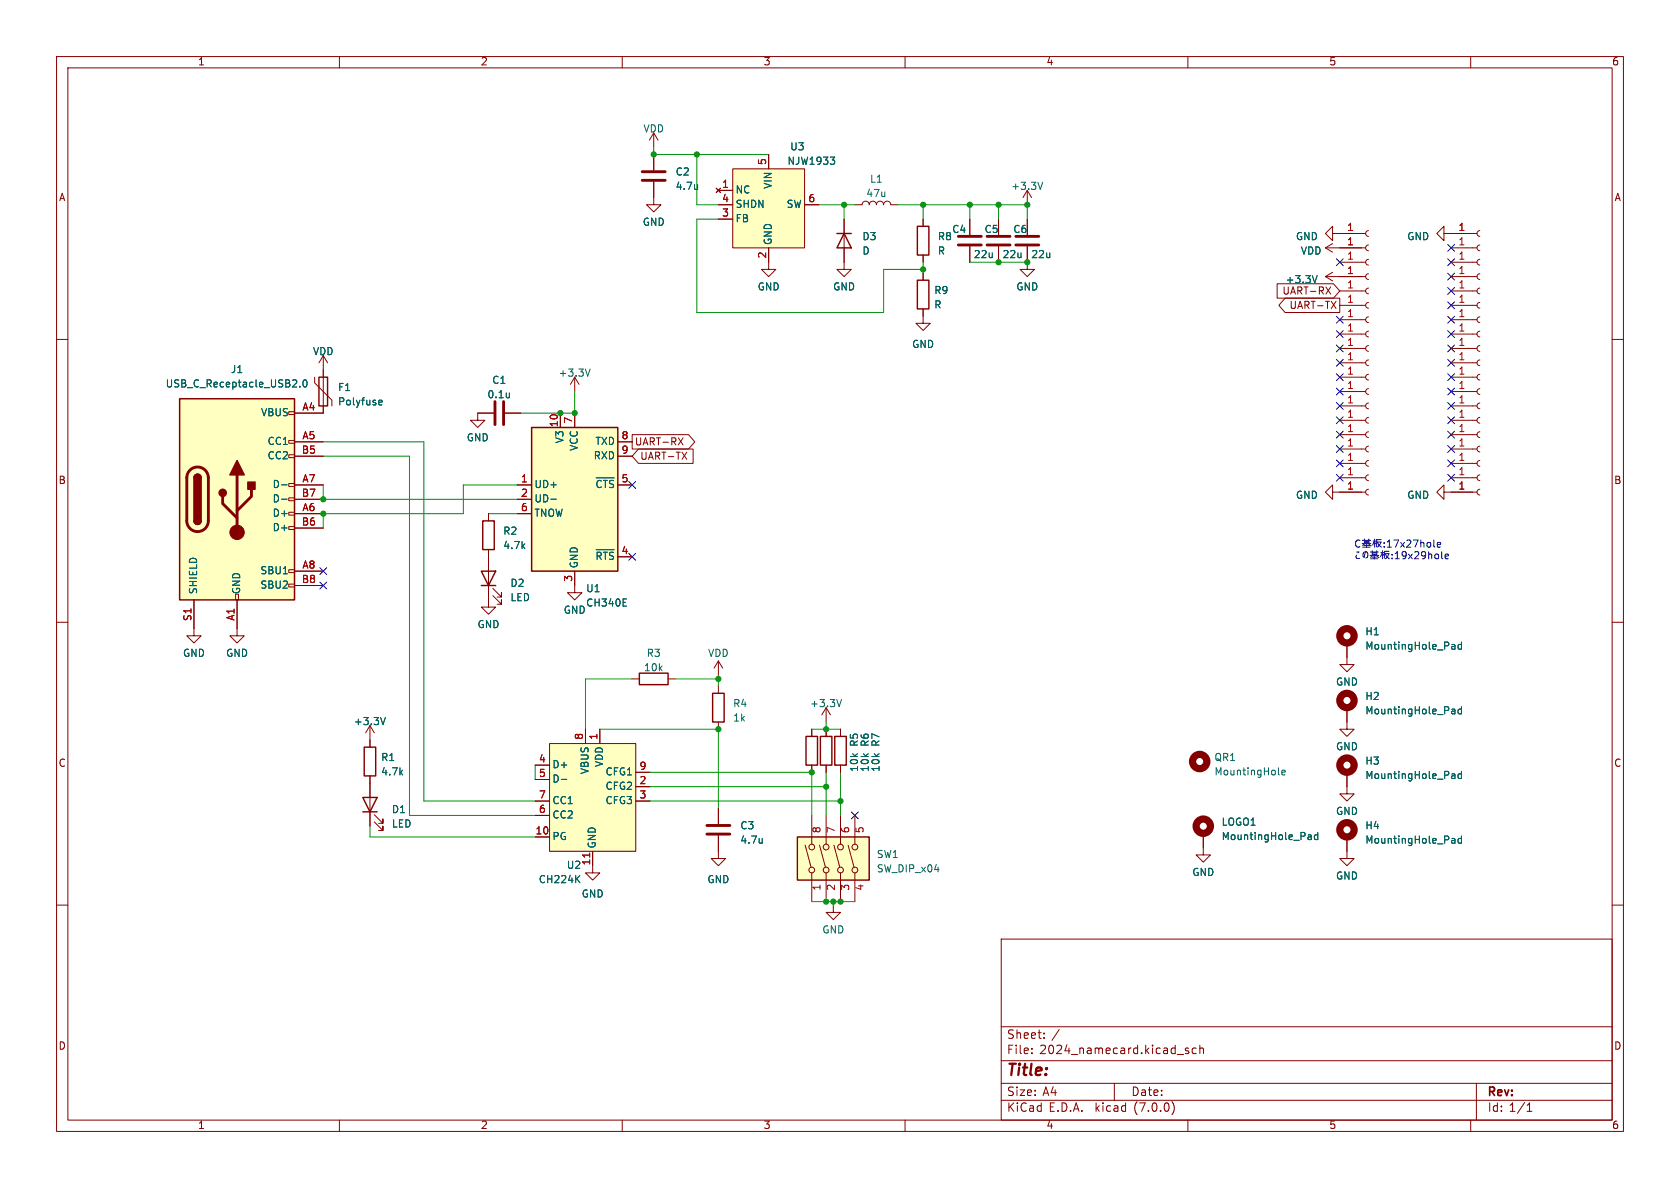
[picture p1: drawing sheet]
<svg xmlns="http://www.w3.org/2000/svg" width="297mm" height="210mm" viewBox="0 0 297 210" stroke-linecap="round" stroke-linejoin="round" font-family="sans-serif">
<g fill="none" stroke="#840000" stroke-width=".18">
<path d="M10 10h277v190h-277zM12 12h273v186h-273zM60 10v2M110 10v2M160 10v2M210 10v2M260 10v2M115.6 32.1v4.1h1.2l-1.2 1.3-1.3-1.3h1.3M115.6 23.5l-.8 1.3M115.6 23.5v2.5M115.6 27.3v2.8M115.6 23.5l.7 1.3"/>
<path d="M126.6 33.3l.8 .7M127 36.2h2.5M127 33.7h2.5M127 38.7h2.5M127.4 33.3l-.8 .7M129.5 29.8h12.7v14h-12.7zM135.9 27.3v2.5M142.2 36.2h2.6M149.2 38.7v8.9h1.3l-1.3 1.3-1.2-1.3h1.2M151.1 36.2h1.3a.64 .64 0 0 1 .6-.6 .64 .64 0 0 1 .7 .6 .64 .64 0 0 1 .6-.6 .64 .64 0 0 1 .6 .6 .64 .64 0 0 1 .7-.6 .64 .64 0 0 1 .6 .6 .64 .64 0 0 1 .6-.6 .64 .64 0 0 1 .7 .6h1.2M163.2 38.7v1.3M171.4 38.7v2.8"/>
<path d="M176.5 38.7v2.8M181.6 33.7v2.5M181.6 38.7v2.8M181.6 33.7l-.8 1.2M181.6 33.7l.8 1.2M10 60h2M135.9 43.8v3.8h1.3l-1.3 1.3-1.3-1.3h1.3M163.2 54.6v2.6h1.3l-1.3 1.2-1.3-1.2h1.3M163.2 45.1v1.3M163.2 48.3v1.2M171.4 43.6v2.8M176.5 43.6v2.8"/>
<path d="M181.6 43.6v4h1.3l-1.3 1.3-1.3-1.3h1.3M225.8 50.2h9.9l1.2 1.2-1.2 1.3h-9.9zM227.2 52.7h9.7v2.5h-9.7l-1.1-1.2zM234.3 48.9h7.1M234.3 43.8h7.1M234.3 48.9l1.3 .8M234.3 43.8l1.3 .8M234.4 50.7l.8 1.3M235.2 50.7l-.8 1.3M235.4 53.3l.8 1.2M235.6 41.3v-1.3l-1.3 1.3 1.3 1.2v-1.2h5.8M235.6 48.1l-1.3 .8"/>
<path d="M235.6 43.1l-1.3 .7M236.2 53.3l-.8 1.2M236.9 51.4h4.5M236.9 54h4.5M236.9 56.5h4.5M236.9 59.1h4.5M236.9 46.4h4.5M241.9 53.5l-.3 .1-.2 .4 .2 .3 .3 .2M241.9 50.9l-.3 .2-.2 .3 .2 .4 .3 .1M241.9 56l-.3 .1-.2 .4 .2 .4 .3 .1M241.9 58.5l-.3 .2-.2 .3 .2 .4 .3 .2M241.9 43.3l-.3 .1-.2 .4 .2 .4 .3 .1"/>
<path d="M241.9 45.8l-.3 .2-.2 .3 .2 .4 .3 .2M241.9 48.4l-.3 .1-.2 .4 .2 .3 .3 .2M241.9 40.8l-.3 .1-.2 .4 .2 .3 .3 .2M255.3 41.3v-1.3l-1.3 1.3 1.3 1.2v-1.2h5.8M256.5 48.9h4.6M256.5 51.4h4.6M256.5 54h4.6M256.5 56.5h4.6M256.5 59.1h4.6M256.5 46.4h4.6M256.5 43.8h4.6M261.6 48.4l-.4 .2-.1 .3 .2 .3 .3 .2"/>
<path d="M261.6 50.9l-.4 .2-.1 .3 .2 .4 .3 .1M261.6 45.8l-.4 .2-.1 .3 .2 .4 .3 .2M261.6 40.8l-.4 .1-.1 .4 .2 .3 .3 .2M261.6 43.3l-.4 .2-.1 .3 .2 .4 .3 .1M261.6 53.5l-.4 .1-.1 .4 .2 .3 .3 .2M261.6 56l-.4 .2-.1 .3 .2 .4 .3 .1M261.6 58.5l-.4 .2-.1 .3 .2 .4 .3 .2M285 60h2M51.1 77.9h1v.5h-1zM51.1 72.8h1v.5h-1zM52.1 78.1h5M55.6 66.7v1l3.1 3v1.1"/>
<path d="M57.1 62.9v10.1h-5M57.1 62.9l-.7 1.2M57.1 62.9l.8 1.2M87.2 73h-2.7v1.3h1.2l-1.2 1.3-1.3-1.3h1.3M89.3 73h2.8M99.1 73v2.6M101.6 66.7v2.5M101.6 73v2.6M101.6 66.7l-.8 1.2M101.6 66.7l.8 1.2M109.2 78.1h2.6M111.8 76.8h9.9l1.1 1.3-1.1 1.3h-9.9z"/>
<path d="M112.9 79.4h9.6v2.5h-9.6l-1.1-1.3zM119.9 77.4l.9 1.3M120.8 77.4l-.9 1.3M236.9 64.1h4.5M236.9 69.2h4.5M236.9 61.6h4.5M236.9 66.7h4.5M236.9 71.8h4.5M236.9 74.3h4.5M236.9 76.8h4.5M236.9 79.4h4.5M241.9 63.6l-.3 .2-.2 .3 .2 .4 .3 .1"/>
<path d="M241.9 68.7l-.3 .1-.2 .4 .2 .4 .3 .1M241.9 61.1l-.3 .1-.2 .4 .2 .3 .3 .2M241.9 66.2l-.3 .1-.2 .4 .2 .3 .3 .2M241.9 71.2l-.3 .2-.2 .3 .2 .4 .3 .2M241.9 73.8l-.3 .1-.2 .4 .2 .3 .3 .2M241.9 76.3l-.3 .2-.2 .3 .2 .4 .3 .1M241.9 78.9l-.3 .1-.2 .4 .2 .3 .3 .2M256.5 64.1h4.6M256.5 69.2h4.6M256.5 61.6h4.6M256.5 66.7h4.6M256.5 71.8h4.6"/>
<path d="M256.5 74.3h4.6M256.5 76.8h4.6M256.5 79.4h4.6M261.6 63.6l-.4 .2-.1 .3 .2 .4 .3 .1M261.6 61.1l-.4 .2-.1 .3 .2 .3 .3 .2M261.6 68.7l-.4 .2-.1 .3 .2 .4 .3 .1M261.6 66.2l-.4 .1-.1 .4 .2 .3 .3 .2M261.6 73.8l-.4 .2-.1 .3 .2 .3 .3 .2M261.6 76.3l-.4 .2-.1 .3 .2 .4 .3 .1M261.6 71.2l-.4 .2-.1 .3 .2 .4 .3 .2M261.6 78.9l-.4 .1-.1 .4 .2 .3 .3 .2M51.1 93.1h1v.5h-1z"/>
<path d="M51.1 90.6h1v.5h-1zM51.1 88h1v.5h-1zM51.1 85.5h1v.5h-1zM51.1 80.4h1v.5h-1zM52.1 85.7h5M52.1 88.3h5M52.1 90.8h5M52.1 80.6h5M52.1 93.3h5M86.4 97.2v10.1h1.2l-1.2 1.3-1.3-1.3h1.3M86.4 90.8v1.3M91.4 85.7h2.6"/>
<path d="M91.4 88.3h2.6M91.4 90.8h2.6M109.2 85.7h2.6M109.2 98.4h2.6M109.2 80.6h2.6M235.6 87v-1.3l-1.3 1.3 1.3 1.3v-1.3h5.8M236.9 84.5h4.5M236.9 81.9h4.5M241.9 81.4l-.3 .1-.2 .4 .2 .4 .3 .1M241.9 86.5l-.3 .1-.2 .4 .2 .3 .3 .2M241.9 83.9l-.3 .2-.2 .3 .2 .4 .3 .2M255.3 87v-1.3l-1.3 1.3 1.3 1.3v-1.3h5.8"/>
<path d="M256.5 84.5h4.6M256.5 81.9h4.6M261.6 86.5l-.4 .2-.1 .3 .2 .3 .3 .2M261.6 83.9l-.4 .2-.1 .3 .2 .4 .3 .2M261.6 81.4l-.4 .2-.1 .3 .2 .4 .3 .1M10 110h2M34.3 106v6.4h1.3l-1.3 1.3-1.3-1.3h1.3M41.7 105h.5v1h-.5zM41.9 106v6.4h1.3l-1.3 1.3-1.3-1.3h1.3M51.1 103.3h1v.5h-1zM51.1 100.7h1v.5h-1zM52.1 101h5"/>
<path d="M52.1 103.5h5M87.1 105.3l1.5 1.5v-.8v.8h-.7M87.1 104l1.5 1.5v-.7v.7h-.7M101.6 101v3.8h1.3l-1.3 1.2-1.3-1.2h1.3M127 116.8v2.6M127 116.8l-.8 1.3M127 116.8l.8 1.3M238.1 113.7v3.8h1.3l-1.3 1.2-1.2-1.2h1.2M285 110h2M65.4 128.3v3.8M65.4 137.2v8.9M65.4 128.3l-.8 1.2"/>
<path d="M65.4 128.3l.8 1.2M94.6 135.3h2.6M94.6 137.8h2.6M97.2 131.4h15.2v19.1h-15.2zM103.5 128.9v2.5M106 128.9v2.5M111.8 120h1.2M112.4 139.1h2.5M112.4 136.5h2.5M118.1 120h1.3M127 121.3v1.3M127 127.6v1.3"/>
<path d="M143.5 128.9v1.3M143.5 135.3v1.2M146 125.1v2.5M146 128.9v1.3M146 135.3v1.2M146 125.1l-.7 1.3M146 125.1l.8 1.3M148.6 128.9v1.3M148.6 135.3v1.2M238.1 136.5v3.8h1.3l-1.3 1.3-1.2-1.3h1.2M238.1 125.1v3.8h1.3l-1.3 1.3-1.2-1.3h1.2M10 160h2"/>
<path d="M66.2 145.3l1.5 1.5v-.7v.7h-.8M66.2 144l1.5 1.5v-.7v.7h-.8M94.6 148h2.6M94.6 141.6h2.6M94.6 144.1h2.6M104.8 150.5v3.8h1.2l-1.2 1.3-1.3-1.3h1.3M112.4 141.6h2.5M127 147.7v4.1h-1.3l1.3 1.2 1.3-1.2h-1.3M127 142.9v2.8M142.3 149.4l1.1 3.9M143.5 144.1v5.1M143.5 154.3v5.1"/>
<path d="M144.9 149.4l1 3.9M146 144.1v5.1M146 154.3v5.1M147.4 149.4l1.1 3.9M148.6 144.1v5.1M148.6 154.3v5.1M149.9 149.4l1.1 3.9M151.1 144.1v5.1M151.1 154.3v5.1M212.7 147.3v3.8h1.3l-1.3 1.3-1.2-1.3h1.2M238.1 148v3.8h1.3l-1.3 1.2-1.2-1.2h1.2M285 160h2"/>
<path d="M147.3 160v1.3h1.3l-1.3 1.3-1.3-1.3h1.3M177 166h108v32h-108zM60 198v2M110 198v2M160 198v2M177 194.5h108M177 191.5h108M177 187.5h108M177 181.5h108M182.4 186.1v.2M182.4 185.3v.2M184.6 183.4v.2"/>
<path d="M184.6 182.6v.2M197 191.5v3M207.2 194.7a1.72 1.72 0 0 1 0 2.3M210 198v2M210.1 185.3h-.3l-.3 .2 .1 .2 .5 .1v.4h-.6M211.5 185.3h-.5l-.2 .2v.5l.1 .2h.6M212.1 185.4l.2-.1h.4l.1 1M212.1 184.8v1.5M260 198v2M261 191.5v6.5M270 196.5h.8M270 195.4l.4-.4v1.5"/>
<circle cx="143.5" cy="153.8" r=".51"/>
<circle cx="143.5" cy="149.7" r=".51"/>
<circle cx="146.1" cy="149.7" r=".51"/>
<circle cx="146.1" cy="153.8" r=".51"/>
<circle cx="148.6" cy="153.8" r=".51"/>
<circle cx="148.6" cy="149.7" r=".51"/>
<circle cx="151.1" cy="149.7" r=".51"/>
<circle cx="151.1" cy="153.8" r=".51"/>
</g>
<g fill="none" stroke="#840000" stroke-width=".25">
<path d="M148 41.3h2.5M149.2 41.3l1.3 2.5h-2.5zM162.2 40h2v5.1h-2zM162.2 49.5h2v5.1h-2zM31.7 70.5h20.4v35.5h-20.4zM56.4 66.7h1.5v5.1h-1.5zM94 75.6h15.2v25.4h-15.2zM34.3 92.1a.64 .64 0 0 0 .6 .6 .64 .64 0 0 0 .7-.6M34.3 84.5a.64 .64 0 0 1 .6-.7 .64 .64 0 0 1 .7 .7M85.3 92.1h2.1v5.1h-2.1zM85.1 101h2.5l-1.2 2.5zM85.1 103.5h2.5"/>
<path d="M113 119h5.1v2h-5.1zM64.4 132.1h2v5.1h-2zM126 122.6h2v5h-2zM142.5 130.2h2v5.1h-2zM145 130.2h2.1v5.1h-2.1zM147.6 130.2h2v5.1h-2zM64.1 141h2.6l-1.3 2.5zM64.1 143.5h2.6M141 148h12.7v7.6h-12.7z"/>
</g>
<g fill="none" stroke="#006464" stroke-width=".18">
<path d="M146.8 27.8h.8l-.5 .5M147.4 28.3l.2 .2-.2 .5M184.3 32.2l-.4 1.3M232.9 48.7l-.5 1.3M53 68.3v.1M53.7 67.3l.2-.2a.68 .68 0 0 1 .4 .7 .68 .68 0 0 1-.4 .6l-.2-.1-.1-.4zM67 71.5h.5M67 70.8l.4-.1 .2 .3-.6 .2M104.3 65.2l-.4 1.3M49.8 88.2h1M49.8 85.7h1M97.4 88.2h1"/>
<path d="M105.4 97.2h3.2M105.4 84.5h3.2M106.3 98l-.1-.3-.6-.1v1.3M106.3 85l-.2-.1-.4 .1-.2 .5M106.7 97.6h.7M106.7 84.9h.7M107 84.9v1.3M107 97.6v1.3M108.5 97.7l-.5-.1-.3 .4M108.5 85l-.5-.1-.3 .4M50.1 101.4h.7M110.2 107.1h.6"/>
<path d="M110.2 105.9h.6M256.8 113.9h.2l.2 .2v.7M257.2 114.7l-.4 .1M257.2 114.2l-.4 .1M258.4 113.5v1.3M258.4 114l-.4-.1-.2 .3 .1 .5h.5M68.1 126.8l-.4 1.3M99.2 137.8h1M148.8 123.7l-.5 1.2M226.1 136.9l.1 .1M226.6 136.6l.6-.2v-.2l-.4-.1-.2 .2 .1 .6h.5M256.8 125.4h.2l.2 .1v.7"/>
<path d="M256.8 136.8h.2l.2 .2v.6M257.2 126.1l-.4 .1M257.2 125.7h-.4M257.2 137.6h-.4M257.2 137.1h-.4M258.4 125.4h-.4l-.2 .2 .1 .5h.5M258.4 124.9v1.3M258.4 136.4v1.2M258.4 136.8h-.4l-.2 .2 .1 .6h.5M102 155.3l.5 .7M102.5 154.8l-.7 .7M231.4 147.6h.4v.8"/>
<path d="M231.8 148.4h-.4M231.8 147.9h-.4M233 147.6h-.4l-.2 .2 .1 .6h.5M233 147.2v1.2M256.8 148.2h.2l.2 .2v.7M257.2 149l-.4 .1M257.2 148.5l-.4 .1M258.4 147.8v1.3M258.4 148.3l-.4-.1-.2 .3 .1 .5h.5"/>
</g>
<g fill="none" stroke="#840000" stroke-width=".51">
<path d="M113.5 31.9h4.1M113.5 30.4h4.1M169.4 43.3h4.1M169.4 41.8h4.1M174.5 43.3h4.1M174.5 41.8h4.1M179.6 43.3h4M179.6 41.8h4M87.5 71v4.1M89 71v4.1M33.6 83.1a1.9 1.9 0 0 1 2.1-.4 1.9 1.9 0 0 1 1.1 1.8v7.6a1.91 1.91 0 0 1-1.9 1.9 1.91 1.91 0 0 1-1.9-1.9v-7.8l.2-.6zM39.4 87.8v1.2l2.5 2.6"/>
<path d="M41.9 83.9v10.2M44.4 86.5v1.3l-2.5 2.5M125 147.4h4M125 145.9h4"/>
</g>
<g fill="none" stroke="#840000" stroke-width="1.3">
<circle cx="238.1" cy="112.4" r="1.27"/>
<circle cx="212.1" cy="134.6" r="1.27"/>
<circle cx="238.1" cy="123.8" r="1.27"/>
<circle cx="238.1" cy="135.3" r="1.27"/>
<circle cx="212.7" cy="146" r="1.27"/>
<circle cx="238.1" cy="146.7" r="1.27"/>
</g>
<g fill="#ffffc2" stroke="#ffffc2" stroke-width=".18">
<path d="M141 148h12.7v7.6h-12.7z"/>
<path d="M94 75.6h15.2v25.4h-15.2z"/>
<path d="M31.7 70.5h20.4v35.5h-20.4z"/>
<path d="M97.2 131.4h15.2v19.1h-15.2z"/>
<path d="M129.5 29.8h12.7v14h-12.7z"/>
</g>
<g fill="#840000" stroke="#840000" stroke-width=".25">
<path d="M34.3 92.1h1.3a.64 .64 0 0 1-.7 .6 .64 .64 0 0 1-.6-.6z"/>
<path d="M34.3 84.5h1.3v7.6h-1.3z"/>
<path d="M34.5 84a.64 .64 0 0 1 .7-.1 .64 .64 0 0 1 .4 .6h-1.3z"/>
<path d="M41.9 81.4l1.3 2.5h-2.6z"/>
<path d="M43.8 85.2h1.3v1.3h-1.3z"/>
<circle cx="39.4" cy="87.1" r=".63"/>
</g>
<circle cx="41.9" cy="94.1" r="1.27" fill="#840000" stroke="#840000" stroke-width=".18"/>
<path d="M104.2 150.8v.7" fill="none" stroke="#a90000" stroke-width=".18"/>
<g fill="none" stroke="#0000c2" stroke-width=".18">
<path d="M239.8 97.6h.4l-.1 .2M239.8 98.1l-.1 .3 .1 .3h.6M240.4 95.6a.6 .6 0 0 0-.8 .4 .6 .6 0 0 0 .6 .7l.2-.1M240.8 96.1h1.6M240.8 95.5h1.5M240.9 96.7h1.3M241.1 96.4h.9M241.2 95.7h.8M241.2 95.9h.8M241.2 95.3v.8l-.3 .4M241.4 97.6l-.3 .9-.1-.1v-.5l.1-.3h.5a.67 .67 0 0 1-.1 1.1M241.6 96.2v.5"/>
<path d="M242 95.3v.8l.1 .3 .3 .1M242.2 98.2h1.5M242.2 97.6h1.5M242.3 98.8h1.3M242.5 98.5h.9M242.6 97.8h.8M242.6 98h.8M242.6 97.3v.9l-.3 .3M242.7 95.6h.6M243 95.7l-.3 .7M243 98.3v.5M243 95.3v1.4"/>
<path d="M243 95.9l.3 .2M243.4 95.8h.8l-.3 .5-.5 .4M243.4 97.3v.9l.1 .2 .3 .1M243.5 95.8l.2 .6 .5 .3M244.1 97.7h.6M244.2 95.4h-.8l-.1 1.2M244.4 97.8l-.3 .6M244.4 97.3v1.5M244.4 97.9l.3 .3M244.7 96.6v.1M244.7 95.9v.2M244.8 97.9h.8l-.3 .5-.5 .4"/>
<path d="M244.9 97.9l.2 .5 .5 .4M245.3 96.7h.7M245.3 95.8l.3-.3v1.2M245.6 97.5h-.8l-.1 1.2M246.1 98v.1M246.1 98.7v.1M246.4 95.5h.9l-.6 1.2M246.7 98.8h.7M246.7 97.9l.3-.4v1.3M247.6 95.9l.7 .8M248.3 95.9l-.7 .8M248.6 98.1l-.3 .2h-.2l-.2-.2 .1-.5 .3-.1 .2 .1a.84 .84 0 0 1-.3 1.2h-.2"/>
<path d="M248.7 95.6l.5-.1 .2 .3-.8 .9h.8M249 97.9l.7 .9M249.7 97.9l-.7 .9M249.9 95.5h.8l-.5 1.2M250.1 97.6l.5-.1 .2 .4-.8 .9h.8M251.2 95.5v1.2M251.2 96l.2-.1h.3v.8M252 98.1l-.2 .2h-.2l-.3-.2 .1-.5 .4-.1 .2 .1a.84 .84 0 0 1-.3 1.2h-.3M252.4 95.9h.3l.2 .2v.4l-.2 .2h-.3l-.1-.2zM252.6 97.5v1.3M252.6 98.1l.2-.2 .3 .1v.8M253.5 95.5v1l.2 .2"/>
<path d="M253.7 98.1l.2-.2 .4 .2v.4l-.1 .2-.3 .1-.2-.1zM254.1 96.3l.6-.1-.1-.3h-.3l-.2 .2v.6h.5M254.9 97.5v1.1l.2 .2M255.5 98.4l.6-.2-.1-.2-.3-.1-.2 .2v.6h.5"/>
</g>
<g fill="none" stroke="#009600" stroke-width=".18">
<path d="M115.6 26v1.3h20.3M123.2 27.3v8.9h3.8M127 38.7h-3.8v16.5h33v-7.6h7M144.8 36.2h6.3M149.2 36.2v2.5M158.7 36.2h22.9v2.5M163.2 36.2v2.5M171.4 36.2v2.5M176.5 36.2v2.5M163.2 46.4v1.9M171.4 46.4h10.2M57.1 78.1h17.8v63.5h19.7"/>
<path d="M101.6 69.2v3.8h-9.5M57.1 80.6h15.3v63.5h22.2M57.1 85.7v2.6h34.3M86.4 90.8h5M91.4 85.7h-9.5v5.1h-24.8v2.5M127 119.4v1.9M94.6 135.3v2.5M106 128.9h21v14M111.8 120h-8.3v8.9M114.9 136.5h28.6v7.6M114.9 139.1h31.1M119.4 120h7.6"/>
<path d="M143.5 128.9h5.1M146 127.6v1.3M146 136.5v7.6M148.6 136.5v7.6M65.4 146.1v1.9h29.2M114.9 141.6h33.7M143.5 159.4h7.6M147.3 159.4v.6"/>
</g>
<g fill="none" stroke="#000084" stroke-width=".18">
<path d="M236.2 45.7l1.3 1.3M236.2 58.4l1.3 1.3M236.2 55.9l1.3 1.2M237.5 45.7l-1.3 1.3M237.5 58.4l-1.3 1.3M237.5 55.9l-1.3 1.2M255.9 50.8l1.2 1.2M255.9 53.4l1.2 1.2M255.9 58.4l1.2 1.3M255.9 55.9l1.2 1.2M255.9 43.2l1.2 1.2M255.9 45.7l1.2 1.3"/>
<path d="M255.9 48.3l1.2 1.2M257.1 50.8l-1.2 1.2M257.1 53.4l-1.2 1.2M257.1 58.4l-1.2 1.3M257.1 55.9l-1.2 1.2M257.1 43.2l-1.2 1.2M257.1 45.7l-1.2 1.3M257.1 48.3l-1.2 1.2M236.2 73.7l1.3 1.2M236.2 78.8l1.3 1.2M236.2 61l1.3 1.2M236.2 63.5l1.3 1.2"/>
<path d="M236.2 71.1l1.3 1.3M236.2 66.1l1.3 1.2M236.2 68.6l1.3 1.2M236.2 76.2l1.3 1.2M237.5 73.7l-1.3 1.2M237.5 78.8l-1.3 1.2M237.5 61l-1.3 1.2M237.5 63.5l-1.3 1.2M237.5 71.1l-1.3 1.3M237.5 66.1l-1.3 1.2M237.5 68.6l-1.3 1.2M237.5 76.2l-1.3 1.2"/>
<path d="M255.9 61l1.2 1.2M255.9 66.1l1.2 1.2M255.9 63.5l1.2 1.2M255.9 68.6l1.2 1.2M255.9 71.1l1.2 1.3M255.9 73.7l1.2 1.2M255.9 78.8l1.2 1.2M255.9 76.2l1.2 1.2M257.1 61l-1.2 1.2M257.1 66.1l-1.2 1.2M257.1 63.5l-1.2 1.2M257.1 68.6l-1.2 1.2"/>
<path d="M257.1 71.1l-1.2 1.3M257.1 73.7l-1.2 1.2M257.1 78.8l-1.2 1.2M257.1 76.2l-1.2 1.2M111.2 85.1l1.2 1.2M111.2 97.8l1.2 1.2M112.4 85.1l-1.2 1.2M112.4 97.8l-1.2 1.2M236.2 83.8l1.3 1.3M236.2 81.3l1.3 1.2M237.5 83.8l-1.3 1.3M237.5 81.3l-1.3 1.2"/>
<path d="M255.9 83.8l1.2 1.3M255.9 81.3l1.2 1.2M257.1 83.8l-1.2 1.3M257.1 81.3l-1.2 1.2M56.5 102.9l1.3 1.2M56.5 100.4l1.3 1.2M57.8 102.9l-1.3 1.2M57.8 100.4l-1.3 1.2M150.5 143.5l1.2 1.3M151.7 143.5l-1.2 1.3"/>
</g>
<g fill="#009600" stroke="#009600" stroke-width=".18">
<circle cx="148.6" cy="159.4" r=".46"/>
<circle cx="127" cy="128.9" r=".46"/>
<circle cx="127" cy="120" r=".46"/>
<circle cx="146" cy="128.9" r=".46"/>
<circle cx="148.6" cy="141.6" r=".46"/>
<circle cx="146" cy="139.1" r=".46"/>
<circle cx="143.5" cy="136.5" r=".46"/>
<circle cx="147.3" cy="159.4" r=".46"/>
<circle cx="146" cy="159.4" r=".46"/>
<circle cx="99.1" cy="73" r=".46"/>
<circle cx="101.6" cy="73" r=".46"/>
<circle cx="181.6" cy="36.2" r=".46"/>
<circle cx="171.4" cy="36.2" r=".46"/>
<circle cx="176.5" cy="36.2" r=".46"/>
<circle cx="176.5" cy="46.4" r=".46"/>
<circle cx="181.6" cy="46.4" r=".46"/>
<circle cx="57.1" cy="88.3" r=".46"/>
<circle cx="57.1" cy="90.8" r=".46"/>
<circle cx="163.2" cy="47.6" r=".46"/>
<circle cx="123.2" cy="27.3" r=".46"/>
<circle cx="115.6" cy="27.3" r=".46"/>
<circle cx="163.2" cy="36.2" r=".46"/>
<circle cx="149.2" cy="36.2" r=".46"/>
</g>
<text font-size="2.8" fill="#840000" x="178" y="190.8">Title:</text>
<g font-size="2.1" fill="#840000">
<text x="178" y="183.9">Sheet:</text>
<text x="185.9" y="183.9">/</text>
<text x="178" y="186.6">File:</text>
<text x="183.8" y="186.6">2024_namecard.kicad_sch</text>
<text x="178" y="196.8">KiCad</text>
<text x="178" y="194">Size:</text>
<text x="184.3" y="194">A4</text>
<text x="185.4" y="196.8">E.D.A.</text>
<text x="193.7" y="196.8">kicad</text>
<text x="200" y="194">Date:</text>
<text x="200.6" y="196.8">(7.0.0)</text>
<text x="263" y="194.2">Rev:</text>
<text x="263" y="196.8">Id: 1/1</text>
</g>
<g font-size="1.8" fill="#840000">
<text x="35" y="11.8">1</text>
<text x="85" y="11.8">2</text>
<text x="135" y="11.8">3</text>
<text x="185" y="11.8">4</text>
<text x="235" y="11.8">5</text>
<text x="285" y="11.8">6</text>
<text x="10.4" y="35.8">A</text>
<text x="285.4" y="35.8">A</text>
<text x="226.6" y="52.4">UART-RX</text>
<text x="227.8" y="54.9">UART-TX</text>
<text x="112.2" y="79">UART-RX</text>
<text x="113.2" y="81.6">UART-TX</text>
<text x="10.3" y="85.8">B</text>
<text x="285.3" y="85.8">B</text>
<text x="10.3" y="135.8">C</text>
<text x="285.3" y="135.8">C</text>
<text x="10.3" y="185.8">D</text>
<text x="285.3" y="185.8">D</text>
<text x="35" y="199.8">1</text>
<text x="85" y="199.8">2</text>
<text x="135" y="199.8">3</text>
<text x="185" y="199.8">4</text>
<text x="235" y="199.8">5</text>
<text x="285" y="199.8">6</text>
</g>
<g font-size="1.8" fill="#006464">
<text x="113.7" y="23.7">VDD</text>
<text x="139.2" y="29.4">NJW1933</text>
<text x="139.6" y="26.9">U3</text>
<text x="119.4" y="31.3">C2</text>
<text x="119.4" y="33.8">4.7u</text>
<text x="130" y="34.5">NC</text>
<text x="136.7" y="33.5" transform="rotate(-90 136.7 33.5)">VIN</text>
<text x="153.1" y="35.1">47u</text>
<text x="153.8" y="32.6">L1</text>
<text x="178.7" y="33.8">+3.3V</text>
<text x="113.6" y="40.2">GND</text>
<text x="130" y="39.6">FB</text>
<text x="130" y="37">SHDN</text>
<text x="138.9" y="37">SW</text>
<text x="168.3" y="41.5">C4</text>
<text x="174" y="41.5">C5</text>
<text x="179.1" y="41.5">C6</text>
<text x="136.7" y="43.3" transform="rotate(-90 136.7 43.3)">GND</text>
<text x="152.4" y="42.7">D3</text>
<text x="152.4" y="45.3">D</text>
<text x="165.7" y="42.7">R8</text>
<text x="165.7" y="45.3">R</text>
<text x="172.1" y="45.9">22u</text>
<text x="177.2" y="45.9">22u</text>
<text x="182.3" y="45.9">22u</text>
<text x="229" y="42.7">GND</text>
<text x="229.9" y="45.3">VDD</text>
<text x="248.7" y="42.7">GND</text>
<text x="133.9" y="51.6">GND</text>
<text x="147.2" y="51.6">GND</text>
<text x="165.1" y="52.3">R9</text>
<text x="179.6" y="51.6">GND</text>
<text x="227.2" y="50.4">+3.3V</text>
<text x="165.1" y="54.8">R</text>
<text x="55.3" y="63.1">VDD</text>
<text x="161.2" y="61.8">GND</text>
<text x="29.2" y="68.8">USB_C_Receptacle_USB2.0</text>
<text x="40.8" y="66.2">J1</text>
<text x="59.7" y="69.4">F1</text>
<text x="59.7" y="71.9">Polyfuse</text>
<text x="86.1" y="70.7">0.1u</text>
<text x="87" y="68.1">C1</text>
<text x="98.7" y="66.9">+3.3V</text>
<text x="46" y="73.9">VBUS</text>
<text x="47.2" y="78.9">CC1</text>
<text x="47.2" y="81.5">CC2</text>
<text x="82.5" y="78.3">GND</text>
<text x="99.9" y="78.5" transform="rotate(-90 99.9 78.5)">V3</text>
<text x="102.4" y="79.8" transform="rotate(-90 102.4 79.8)">VCC</text>
<text x="104.8" y="81.5">RXD</text>
<text x="105.1" y="78.9">TXD</text>
<text x="48.1" y="86.6">D-</text>
<text x="48.1" y="89.1">D-</text>
<text x="94.5" y="86.6">UD+</text>
<text x="94.5" y="89.1">UD-</text>
<text x="105.1" y="87.2">~{CTS}</text>
<text x="229" y="88.5">GND</text>
<text x="248.7" y="88.5">GND</text>
<text x="48.1" y="91.6">D+</text>
<text x="48.1" y="94.2">D+</text>
<text x="88.9" y="94.8">R2</text>
<text x="94.5" y="91.6">TNOW</text>
<text x="45.9" y="101.8">SBU1</text>
<text x="88.9" y="97.3">4.7k</text>
<text x="102.4" y="100.5" transform="rotate(-90 102.4 100.5)">GND</text>
<text x="105.1" y="99.9">~{RTS}</text>
<text x="35.1" y="105" transform="rotate(-90 35.1 105)">SHIELD</text>
<text x="42.7" y="105" transform="rotate(-90 42.7 105)">GND</text>
<text x="45.9" y="104.3">SBU2</text>
<text x="90.2" y="104">D2</text>
<text x="90.2" y="106.6">LED</text>
<text x="103.6" y="105">U1</text>
<text x="103.6" y="107.5">CH340E</text>
<text x="84.4" y="111.3">GND</text>
<text x="99.6" y="108.8">GND</text>
<text x="241.3" y="112.6">H1</text>
<text x="32.3" y="116.4">GND</text>
<text x="39.9" y="116.4">GND</text>
<text x="113.8" y="118.9">10k</text>
<text x="114.3" y="116.4">R3</text>
<text x="125.1" y="116.4">VDD</text>
<text x="241.3" y="115.1">MountingHole_Pad</text>
<text x="129.5" y="125.3">R4</text>
<text x="143.1" y="125.3">+3.3V</text>
<text x="236.1" y="121.5">GND</text>
<text x="241.3" y="124">H2</text>
<text x="62.5" y="128.5">+3.3V</text>
<text x="129.5" y="127.8">1k</text>
<text x="241.3" y="126.6">MountingHole_Pad</text>
<text x="67.3" y="134.8">R1</text>
<text x="67.3" y="137.4">4.7k</text>
<text x="97.7" y="136.1">D+</text>
<text x="104.3" y="137" transform="rotate(-90 104.3 137)">VBUS</text>
<text x="106.9" y="135.7" transform="rotate(-90 106.9 135.7)">VDD</text>
<text x="106.9" y="137.4">CFG1</text>
<text x="152" y="136.5" transform="rotate(-90 152 136.5)">10k</text>
<text x="152" y="132.1" transform="rotate(-90 152 132.1)">R5</text>
<text x="153.9" y="136.5" transform="rotate(-90 153.9 136.5)">10k</text>
<text x="153.9" y="132.1" transform="rotate(-90 153.9 132.1)">R6</text>
<text x="155.8" y="136.5" transform="rotate(-90 155.8 136.5)">10k</text>
<text x="155.8" y="132.1" transform="rotate(-90 155.8 132.1)">R7</text>
<text x="214.6" y="134.8">QR1</text>
<text x="214.6" y="137.4">MountingHole</text>
<text x="236.1" y="132.9">GND</text>
<text x="241.3" y="135.4">H3</text>
<text x="241.3" y="138">MountingHole_Pad</text>
<text x="97.7" y="138.6">D-</text>
<text x="97.7" y="142.4">CC1</text>
<text x="106.9" y="139.9">CFG2</text>
<text x="106.9" y="142.4">CFG3</text>
<text x="69.2" y="144">D1</text>
<text x="69.2" y="146.6">LED</text>
<text x="97.7" y="148.8">PG</text>
<text x="97.7" y="145">CC2</text>
<text x="105.6" y="150" transform="rotate(-90 105.6 150)">GND</text>
<text x="130.8" y="146.9">C3</text>
<text x="130.8" y="149.4">4.7u</text>
<text x="215.9" y="146.2">LOGO1</text>
<text x="215.9" y="148.8">MountingHole_Pad</text>
<text x="236.1" y="144.3">GND</text>
<text x="241.3" y="146.9">H4</text>
<text x="241.3" y="149.4">MountingHole_Pad</text>
<text x="100.1" y="153.9">U2</text>
<text x="154.9" y="152">SW1</text>
<text x="154.9" y="154.5">SW_DIP_x04</text>
<text x="210.7" y="155.1">GND</text>
<text x="236.1" y="155.8">GND</text>
<text x="95.2" y="156.4">CH224K</text>
<text x="102.8" y="158.9">GND</text>
<text x="125" y="156.4">GND</text>
<text x="145.3" y="165.3">GND</text>
</g>
<g font-size="1.8" fill="#a90000">
<text x="135.6" y="29.2" transform="rotate(-90 135.6 29.2)">5</text>
<text x="127.6" y="33.4">1</text>
<text x="127.6" y="35.9">4</text>
<text x="142.8" y="35.9">6</text>
<text x="127.6" y="38.5">3</text>
<text x="238.1" y="41">1</text>
<text x="257.8" y="41">1</text>
<text x="135.6" y="45.8" transform="rotate(-90 135.6 45.8)">2</text>
<text x="238.1" y="43.6">1</text>
<text x="238.1" y="46.1">1</text>
<text x="257.8" y="46.1">1</text>
<text x="257.8" y="43.6">1</text>
<text x="238.1" y="53.7">1</text>
<text x="238.1" y="51.2">1</text>
<text x="238.1" y="48.6">1</text>
<text x="257.8" y="48.6">1</text>
<text x="257.8" y="51.2">1</text>
<text x="257.8" y="53.7">1</text>
<text x="238.1" y="56.3">1</text>
<text x="238.1" y="58.8">1</text>
<text x="257.8" y="56.3">1</text>
<text x="257.8" y="58.8">1</text>
<text x="238.1" y="63.9">1</text>
<text x="238.1" y="61.3">1</text>
<text x="257.8" y="63.9">1</text>
<text x="257.8" y="61.3">1</text>
<text x="238.1" y="69">1</text>
<text x="238.1" y="66.4">1</text>
<text x="238.1" y="71.5">1</text>
<text x="257.8" y="69">1</text>
<text x="257.8" y="66.4">1</text>
<text x="257.8" y="71.5">1</text>
<text x="53.4" y="72.8">A4</text>
<text x="53.4" y="77.9">A5</text>
<text x="98.8" y="75.6" transform="rotate(-90 98.8 75.6)">10</text>
<text x="101.3" y="75" transform="rotate(-90 101.3 75)">7</text>
<text x="109.8" y="77.9">8</text>
<text x="238.1" y="74">1</text>
<text x="238.1" y="76.6">1</text>
<text x="257.8" y="74">1</text>
<text x="257.8" y="76.6">1</text>
<text x="53.3" y="80.4">B5</text>
<text x="109.8" y="80.4">9</text>
<text x="238.1" y="81.7">1</text>
<text x="238.1" y="79.1">1</text>
<text x="257.8" y="79.1">1</text>
<text x="257.8" y="81.7">1</text>
<text x="53.3" y="88">B7</text>
<text x="53.4" y="85.5">A7</text>
<text x="92" y="85.5">1</text>
<text x="92" y="88">2</text>
<text x="109.8" y="85.5">5</text>
<text x="238.1" y="86.7">1</text>
<text x="238.1" y="84.2">1</text>
<text x="257.8" y="86.7">1</text>
<text x="257.8" y="84.2">1</text>
<text x="53.3" y="93.1">B6</text>
<text x="53.4" y="90.6">A6</text>
<text x="92" y="90.6">6</text>
<text x="53.4" y="100.7">A8</text>
<text x="109.8" y="98.2">4</text>
<text x="53.3" y="103.3">B8</text>
<text x="101.3" y="102.9" transform="rotate(-90 101.3 102.9)">3</text>
<text x="34" y="109.9" transform="rotate(-90 34 109.9)">S1</text>
<text x="41.7" y="109.8" transform="rotate(-90 41.7 109.8)">A1</text>
<text x="103.3" y="130.8" transform="rotate(-90 103.3 130.8)">8</text>
<text x="105.8" y="130.8" transform="rotate(-90 105.8 130.8)">1</text>
<text x="95.2" y="135">4</text>
<text x="95.2" y="137.5">5</text>
<text x="113" y="136.3">9</text>
<text x="95.2" y="143.9">6</text>
<text x="95.2" y="141.4">7</text>
<text x="113" y="138.8">2</text>
<text x="113" y="141.4">3</text>
<text x="94.6" y="147.7">10</text>
<text x="145.4" y="147.4" transform="rotate(-90 145.4 147.4)">8</text>
<text x="148" y="147.4" transform="rotate(-90 148 147.4)">7</text>
<text x="150.5" y="147.4" transform="rotate(-90 150.5 147.4)">6</text>
<text x="153" y="147.4" transform="rotate(-90 153 147.4)">5</text>
<text x="104.5" y="153" transform="rotate(-90 104.5 153)">11</text>
<text x="145.4" y="157.5" transform="rotate(-90 145.4 157.5)">1</text>
<text x="148" y="157.5" transform="rotate(-90 148 157.5)">2</text>
<text x="150.5" y="157.5" transform="rotate(-90 150.5 157.5)">3</text>
<text x="153" y="157.5" transform="rotate(-90 153 157.5)">4</text>
</g>
</svg>
